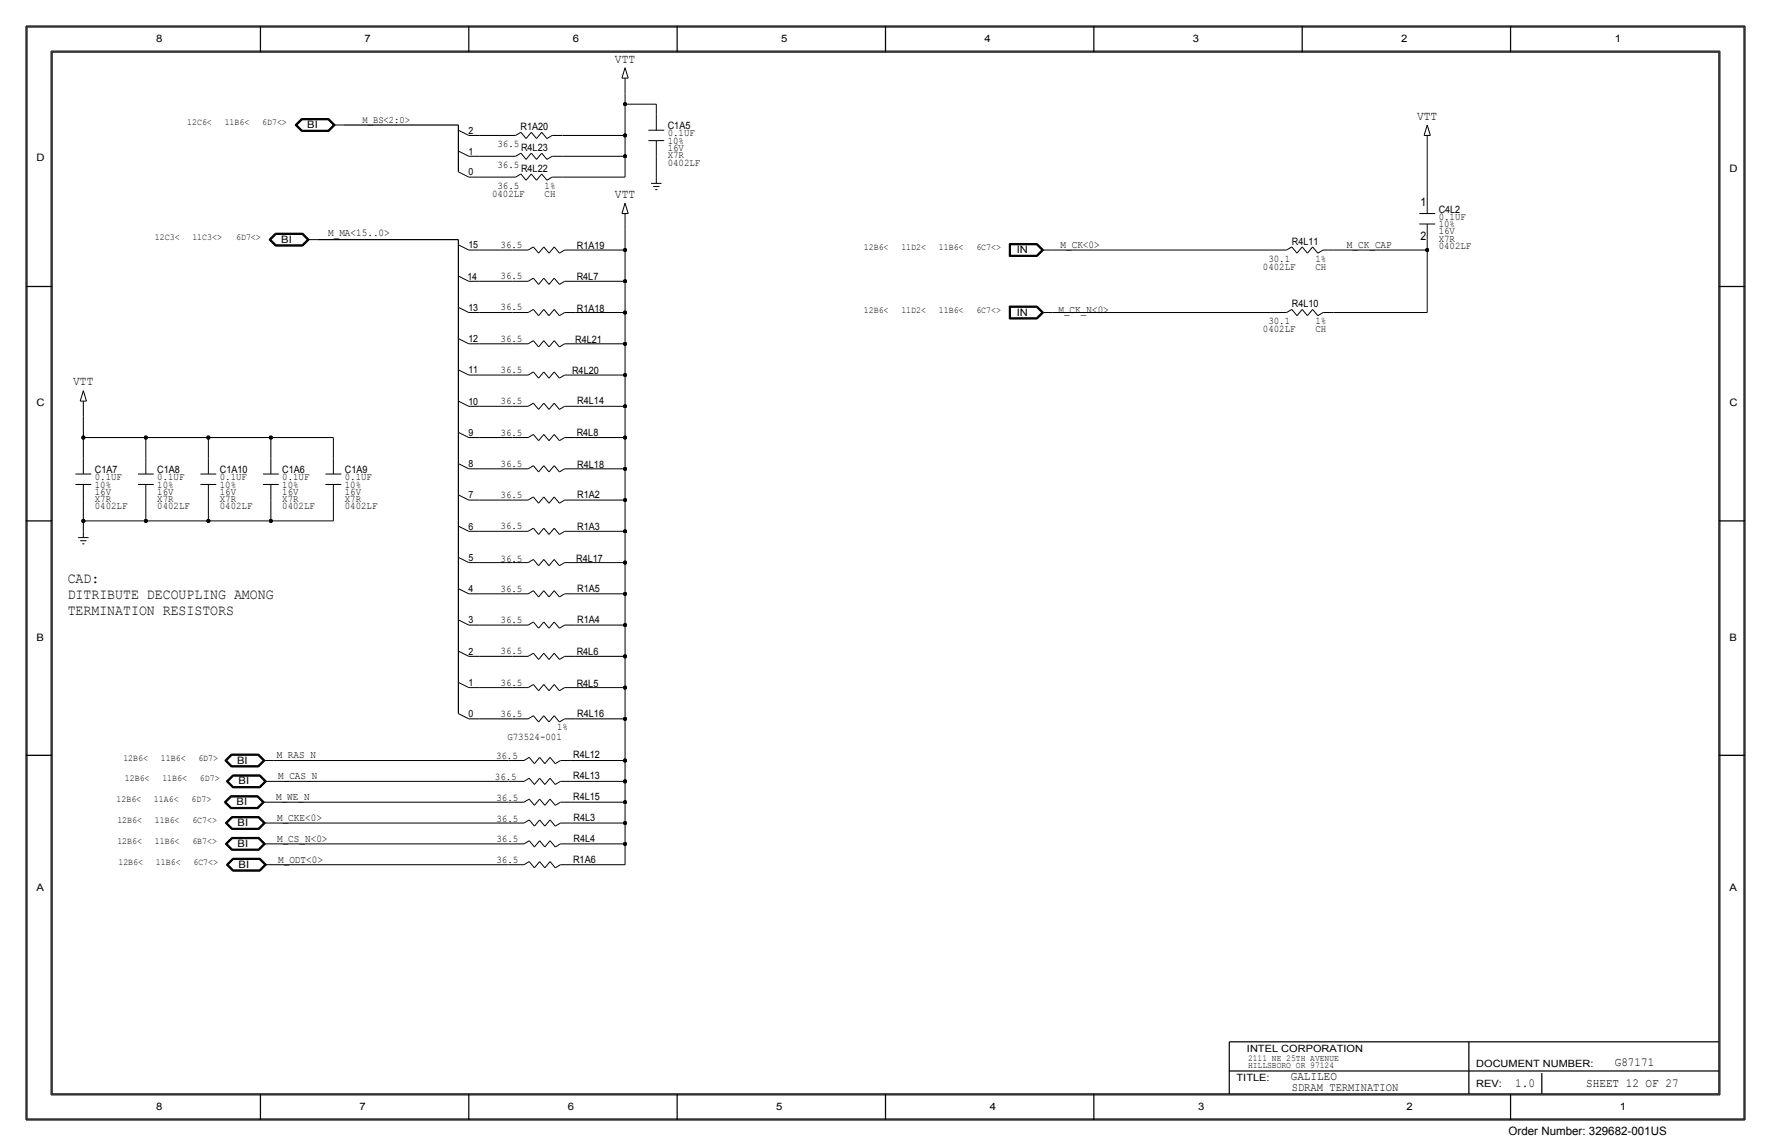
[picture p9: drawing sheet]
<svg xmlns="http://www.w3.org/2000/svg" width="432mm" height="279mm" viewBox="0 0 432 279" stroke-linecap="round" stroke-linejoin="round" font-family="sans-serif">
<g fill="none" stroke="#000" stroke-width=".24">
<path d="M6.6 6.6h418.6zM6.6 6.6v266.2zM12.4 12.4v254.6zM12.4 12.4h407zM151.6 19.1h1.6zM152.4 16.5l-.8 2.6zM152.4 19.1v3.8zM152.4 16.5l.8 2.5zM419.4 12.4v254.6zM425.2 6.6v266.2zM71.9 30.5l1.6 1.6zM71.9 30.5l1.6-1.6z"/>
<path d="M72.1 30.5l1.5 1.5zM72.1 30.5l1.5-1.5zM72.2 30.5l1.4-1.4zM72.2 30.5l1.4 1.4zM72.4 30.5l1.3-1.3zM72.4 30.5l1.3 1.3zM73.5 28.9h6.7zM73.5 32.1h6.7zM73.6 32h6.5zM73.6 29h6.5zM73.6 29.1h6.5zM73.6 31.9h6.5z"/>
<path d="M73.7 31.8h6.3zM73.7 29.2h6.3zM80 29.2l1.3 1.3zM80 31.8l1.3-1.3zM80.1 31.9l1.3-1.4zM80.1 29.1l1.3 1.4zM80.1 32l1.5-1.5zM80.1 29l1.5 1.5zM80.2 32.1l1.5-1.6zM80.2 28.9l1.5 1.6zM81.3 30.5h2.5zM111.8 36.8l2.5 1.3z"/>
<path d="M111.8 31.8l2.5 1.2zM114.3 38.1h2.5zM114.3 33h2.5zM116.8 38.1h5.1zM116.8 33h5.1zM121.9 38.1h3.8zM121.9 33h3.8zM125.7 38.1l1.3-.8zM125.7 33l1.3-.7zM127 37.3l1.3 1.6zM127 32.3l1.3 1.5zM129.5 37.3l-1.2 1.6z"/>
<path d="M129.5 32.3l-1.2 1.5zM129.5 37.3l1.3 1.6zM129.5 32.3l1.3 1.5zM132.1 37.3l-1.3 1.6zM132.1 32.3l-1.3 1.5zM132.1 37.3l1.2 1.6zM132.1 32.3l1.2 1.5zM133.4 38.9l1.2-.8zM133.4 33.8l1.2-.8zM134.6 38.1h2.6zM134.6 33h2.6zM137.2 38.1h15.2z"/>
<path d="M137.2 33h15.2zM152.4 38.1v5.1zM152.4 33v5.1zM152.4 25.4v7.6zM152.4 22.9v2.5zM152.4 25.4h7.6zM158.1 31.8h3.9zM158.1 34.3h3.9zM160 38.1v5.1zM160 25.4v2.5zM160 34.3v3.8zM160 27.9v3.9z"/>
<path d="M347.2 33h1.5zM348 36.8v11.5zM348 33v3.8zM348 30.5l.7 2.5zM348 30.5l-.8 2.5zM65.6 58.4l1.6 1.6zM65.6 58.4l1.6-1.6zM65.7 58.4l1.5 1.5zM65.7 58.4l1.5-1.5zM65.9 58.4l1.4-1.4zM65.9 58.4l1.4 1.4zM66 58.4l1.3-1.3z"/>
<path d="M66 58.4l1.3 1.3zM67.2 56.8h6.6zM67.2 60h6.6zM67.2 59.9h6.6zM67.2 56.9h6.6zM67.3 57h6.4zM67.3 59.8h6.4zM67.3 59.7h6.4zM67.3 57.2h6.4zM73.7 57.1l1.2 1.3zM73.7 59.7l1.2-1.3zM73.7 59.8l1.4-1.4z"/>
<path d="M73.7 57l1.4 1.4zM73.8 59.9l1.4-1.5zM73.8 56.9l1.4 1.5zM73.8 60l1.6-1.6zM73.8 56.8l1.6 1.6zM74.9 58.4h2.6zM111.8 59.7l2.5 1.3zM111.8 41.9l2.5 1.3zM114.3 43.2h2.5zM116.8 43.2h5.1zM121.9 43.2h3.8zM125.7 43.2l1.3-.8z"/>
<path d="M127 42.4l1.3 1.5zM129.5 42.4l-1.2 1.5zM129.5 42.4l1.3 1.5zM132.1 42.4l-1.3 1.5zM132.1 42.4l1.2 1.5zM133.4 43.9l1.2-.7zM134.6 43.2h2.6zM137.2 43.2h15.2zM151.6 52.1h1.6zM152.4 49.5l-.8 2.6zM152.4 55.9v5.1zM152.4 52.1v3.8z"/>
<path d="M152.4 49.5l.8 2.6zM158.7 44.7h2.6zM159.3 45.5h1.5zM159.8 46.2h.5zM160 43.2v1.5zM246.1 59.4h6.8zM246.1 59.4v3.1zM246.2 59.5v2.9zM246.2 59.5h6.6zM246.3 59.6v2.7zM246.3 59.6h6.5zM246.4 59.7h6.3z"/>
<path d="M246.4 59.7v2.5zM252.7 59.7l1.3 1.3zM252.8 59.6l1.4 1.4zM252.8 59.5l1.5 1.5zM252.9 59.4l1.6 1.6zM346 52.1h3.9zM346 54.6h3.9zM348 58.4v2.6zM348 54.6v3.8zM348 48.3v3.8zM111.8 67.3l2.5 1.3zM111.8 74.9l2.5 1.3z"/>
<path d="M114.3 61h2.5zM114.3 68.6h2.5zM114.3 76.2h2.5zM116.8 61h8.2zM116.8 68.6h8.2zM116.8 76.2h8.2zM125 61h3.8zM125 68.6h3.8zM125 76.2h3.8zM128.8 61l1.2-.8zM128.8 68.6l1.2-.8zM128.8 76.2l1.2-.8z"/>
<path d="M130 60.2l1.3 1.5zM130 67.8l1.3 1.5zM130 75.4l1.3 1.6zM132.6 60.2l-1.3 1.5zM132.6 67.8l-1.3 1.5zM132.6 75.4l-1.3 1.6zM132.6 60.2l1.3 1.5zM132.6 67.8l1.3 1.5zM132.6 75.4l1.3 1.6zM135.1 60.2l-1.2 1.5zM135.1 67.8l-1.2 1.5zM135.1 75.4l-1.2 1.6z"/>
<path d="M135.1 60.2l1.3 1.5zM135.1 67.8l1.3 1.5zM135.1 75.4l1.3 1.6zM136.4 61.7l1.3-.7zM136.4 69.3l1.3-.7zM136.4 77l1.3-.8zM137.7 61h2.5zM137.7 68.6h2.5zM137.7 76.2h2.5zM140.2 76.2h12.2zM140.2 68.6h12.2zM140.2 61h12.2z"/>
<path d="M152.4 76.2v7.6zM152.4 68.6v7.6zM152.4 61v7.6zM246.1 74.6h6.8zM246.1 62.5h6.8zM246.1 74.6v3.2zM246.1 77.8h6.8zM246.2 62.4h6.6zM246.2 74.7v3zM246.2 77.7h6.6zM246.2 74.7h6.6zM246.3 62.3h6.5z"/>
<path d="M246.3 74.8v2.8zM246.3 77.6h6.5zM246.3 74.8h6.5zM246.4 62.2h6.3zM246.4 74.9h6.3zM246.4 74.9v2.6zM246.4 77.5h6.3zM252.7 74.9l1.3 1.3zM252.7 62.2l1.3-1.2zM252.7 77.5l1.3-1.3zM252.8 62.3l1.4-1.3zM252.8 77.6l1.4-1.4z"/>
<path d="M252.8 74.8l1.4 1.4zM252.8 62.4l1.5-1.4zM252.8 74.7l1.5 1.5zM252.9 62.5l1.6-1.5zM252.9 77.8l1.6-1.6zM252.9 74.6l1.6 1.6zM254 61h2.5zM254 76.2h2.5zM254.3 76.2l-1.5 1.5zM256.5 76.2h53.4zM256.5 61h53.4zM309.9 76.2h3.8z"/>
<path d="M309.9 61h3.8zM313.7 76.2l1.3-.8zM313.7 61l1.3-.8zM315 75.4l1.2 1.6zM315 60.2l1.2 1.5zM317.5 75.4l1.3 1.6zM317.5 60.2l1.3 1.5zM317.5 75.4l-1.3 1.6zM317.5 60.2l-1.3 1.5zM320 75.4l1.3 1.6zM320 60.2l1.3 1.5zM320 75.4l-1.2 1.6z"/>
<path d="M320 60.2l-1.2 1.5zM321.3 77l1.3-.8zM321.3 61.7l1.3-.7zM322.6 76.2h2.5zM322.6 61h2.5zM325.1 76.2h22.9zM325.1 61h22.9zM348 61v15.2zM19.6 97.8h1.5zM20.3 97.8v3.8zM20.3 95.2l.8 2.6zM20.3 95.3l-.7 2.5z"/>
<path d="M111.8 82.5l2.5 1.3zM111.8 90.2l2.5 1.2zM111.8 97.8l2.5 1.3zM114.3 83.8h2.5zM114.3 91.4h2.5zM114.3 99.1h2.5zM116.8 99.1h8.2zM116.8 91.4h8.2zM116.8 83.8h8.2zM125 83.8h3.8zM125 91.4h3.8zM125 99.1h3.8z"/>
<path d="M128.8 83.8l1.2-.7zM128.8 91.4l1.2-.7zM128.8 99.1l1.2-.8zM130 83.1l1.3 1.5zM130 90.7l1.3 1.5zM130 98.3l1.3 1.5zM132.6 83.1l-1.3 1.5zM132.6 90.7l-1.3 1.5zM132.6 98.3l-1.3 1.5zM132.6 83.1l1.3 1.5zM132.6 90.7l1.3 1.5zM132.6 98.3l1.3 1.5z"/>
<path d="M135.1 83.1l-1.2 1.5zM135.1 90.7l-1.2 1.5zM135.1 98.3l-1.2 1.5zM135.1 83.1l1.3 1.5zM135.1 90.7l1.3 1.5zM135.1 98.3l1.3 1.5zM136.4 84.6l1.3-.8zM136.4 92.2l1.3-.8zM136.4 99.8l1.3-.7zM137.7 83.8h2.5zM137.7 91.4h2.5zM137.7 99.1h2.5z"/>
<path d="M140.2 99.1h12.2zM140.2 91.4h12.2zM140.2 83.8h12.2zM152.4 99.1v7.6zM152.4 91.4v7.7zM152.4 83.8v7.6zM18.4 115.6h3.9zM18.4 118.1h3.9zM20.3 106.7h15.3zM20.3 101.6v5.1zM20.3 106.7v5.1zM20.3 118.1v3.8z"/>
<path d="M20.3 111.8v3.8zM33.6 115.6h3.9zM33.6 118.1h3.9zM35.6 106.7h15.2zM35.6 106.7v5.1zM35.6 118.1v3.8zM35.6 111.8v3.8zM48.9 115.6h3.8zM48.9 118.1h3.8zM50.8 106.7h15.2zM50.8 106.7v5.1zM50.8 118.1v3.8z"/>
<path d="M50.8 111.8v3.8zM64.1 115.6h3.9zM64.1 118.1h3.9zM66 106.7h15.3zM66 106.7v5.1zM66 118.1v3.8zM66 111.8v3.8zM79.3 115.6h3.9zM79.3 118.1h3.9zM81.3 106.7v5.1zM81.3 118.1v3.8zM81.3 111.8v3.8z"/>
<path d="M111.8 105.4l2.5 1.3zM111.8 113l2.5 1.3zM114.3 106.7h2.5zM114.3 114.3h2.5zM116.8 114.3h8.2zM116.8 106.7h8.2zM125 106.7h3.8zM125 114.3h3.8zM128.8 106.7l1.2-.8zM128.8 114.3l1.2-.8zM130 105.9l1.3 1.5zM130 113.5l1.3 1.6z"/>
<path d="M132.6 105.9l-1.3 1.5zM132.6 113.5l-1.3 1.6zM132.6 105.9l1.3 1.5zM132.6 113.5l1.3 1.6zM135.1 105.9l-1.2 1.5zM135.1 113.5l-1.2 1.6zM135.1 105.9l1.3 1.5zM135.1 113.5l1.3 1.6zM136.4 107.4l1.3-.7zM136.4 115.1l1.3-.8zM137.7 106.7h2.5zM137.7 114.3h2.5z"/>
<path d="M140.2 114.3h12.2zM140.2 106.7h12.2zM152.4 114.3v7.6zM152.4 106.7v7.6zM19 131.1h2.6zM19.6 131.8h1.5zM20.1 132.6h.5zM20.3 127h15.3zM20.3 121.9v5.1zM20.3 127v2.5zM20.3 129.5v1.6zM35.6 127h15.2z"/>
<path d="M35.6 121.9v5.1zM50.8 127h15.2zM50.8 121.9v5.1zM66 127h15.3zM66 121.9v5.1zM81.3 121.9v5.1zM111.8 120.7l2.5 1.2zM111.8 128.3l2.5 1.2zM111.8 135.9l2.5 1.3zM114.3 121.9h2.5zM114.3 129.5h2.5zM114.3 137.2h2.5z"/>
<path d="M116.8 137.2h8.2zM116.8 129.5h8.2zM116.8 121.9h8.2zM125 121.9h3.8zM125 129.5h3.8zM125 137.2h3.8zM128.8 121.9l1.2-.7zM128.8 129.5l1.2-.7zM128.8 137.2l1.2-.8zM130 121.2l1.3 1.5zM130 128.8l1.3 1.5zM130 136.4l1.3 1.5z"/>
<path d="M132.6 121.2l-1.3 1.5zM132.6 128.8l-1.3 1.5zM132.6 136.4l-1.3 1.5zM132.6 121.2l1.3 1.5zM132.6 128.8l1.3 1.5zM132.6 136.4l1.3 1.5zM135.1 121.2l-1.2 1.5zM135.1 128.8l-1.2 1.5zM135.1 136.4l-1.2 1.5zM135.1 121.2l1.3 1.5zM135.1 128.8l1.3 1.5zM135.1 136.4l1.3 1.5z"/>
<path d="M136.4 122.7l1.3-.8zM136.4 130.3l1.3-.8zM136.4 137.9l1.3-.7zM137.7 121.9h2.5zM137.7 129.5h2.5zM137.7 137.2h2.5zM140.2 137.2h12.2zM140.2 129.5h12.2zM140.2 121.9h12.2zM152.4 137.2v7.6zM152.4 129.5v7.7zM152.4 121.9v7.6z"/>
<path d="M111.8 143.5l2.5 1.3zM111.8 151.1l2.5 1.3zM111.8 158.8l2.5 1.2zM114.3 144.8h2.5zM114.3 152.4h2.5zM116.8 152.4h8.2zM116.8 144.8h8.2zM125 144.8h3.8zM125 152.4h3.8zM128.8 144.8l1.2-.8zM128.8 152.4l1.2-.8zM130 144l1.3 1.5z"/>
<path d="M130 151.6l1.3 1.6zM130 159.3l1.3 1.5zM132.6 144l-1.3 1.5zM132.6 151.6l-1.3 1.6zM132.6 159.3l-1.3 1.5zM132.6 144l1.3 1.5zM132.6 151.6l1.3 1.6zM132.6 159.3l1.3 1.5zM135.1 144l-1.2 1.5zM135.1 151.6l-1.2 1.6zM135.1 159.3l-1.2 1.5zM135.1 144l1.3 1.5z"/>
<path d="M135.1 151.6l1.3 1.6zM135.1 159.3l1.3 1.5zM136.4 145.5l1.3-.7zM136.4 153.2l1.3-.8zM137.7 144.8h2.5zM137.7 152.4h2.5zM140.2 152.4h12.2zM140.2 144.8h12.2zM152.4 152.4v7.6zM152.4 144.8v7.6zM111.8 174l2.5 1.3zM111.8 166.4l2.5 1.2z"/>
<path d="M114.3 160h2.5zM114.3 175.3h2.5zM114.3 167.6h2.5zM116.8 175.3h8.2zM116.8 167.6h8.2zM116.8 160h8.2zM125 160h3.8zM125 167.6h3.8zM125 175.3h3.8zM128.8 160l1.2-.7zM128.8 167.6l1.2-.7zM128.8 175.3l1.2-.8z"/>
<path d="M130 166.9l1.3 1.5zM130 174.5l1.3 1.5zM132.6 166.9l-1.3 1.5zM132.6 174.5l-1.3 1.5zM132.6 166.9l1.3 1.5zM132.6 174.5l1.3 1.5zM135.1 166.9l-1.2 1.5zM135.1 174.5l-1.2 1.5zM135.1 166.9l1.3 1.5zM135.1 174.5l1.3 1.5zM136.4 160.8l1.3-.8zM136.4 168.4l1.3-.8z"/>
<path d="M136.4 176l1.3-.7zM137.7 160h2.5zM137.7 167.6h2.5zM137.7 175.3h2.5zM140.2 167.6h12.2zM140.2 160h12.2zM140.2 175.3h12.2zM152.4 175.3v10.1zM152.4 167.6v7.7zM152.4 160v7.6zM54.7 195.6l1.5 1.6zM54.8 185.4l1.6 1.6z"/>
<path d="M54.8 195.6l1.5 1.5zM54.8 195.6l1.5-1.5zM55 185.4l1.4 1.5zM55 185.4l1.4-1.5zM55 195.6l1.3-1.4zM55 195.6l1.3 1.4zM55.1 195.6l1.3 1.2zM55.1 185.4l1.4-1.4zM55.1 185.4l1.4 1.4zM55.2 190.5l1.5 1.6zM55.3 185.4l1.2 1.3zM55.3 190.5l1.5-1.5z"/>
<path d="M55.3 190.5l1.5 1.5zM55.5 190.5l1.3-1.4zM55.5 190.5l1.3 1.4zM55.6 190.5l1.3 1.3zM56.2 194l-1.5 1.6zM56.2 194h6.7zM56.2 197.2h6.7zM56.3 197.1h6.5zM56.3 194.1h6.5zM56.3 194.2h6.5zM56.3 197h6.5zM56.4 183.8h6.6z"/>
<path d="M56.4 187h6.6zM56.4 196.8h6.3zM56.4 194.3h6.3zM56.4 194.3l-1.3 1.3zM56.4 183.8l-1.6 1.6zM56.4 186.9h6.6zM56.4 183.9h6.6zM56.5 184h6.4zM56.5 199.1l-1.6 1.6zM56.5 199.1h6.6zM56.5 186.8h6.4zM56.5 184.2l-1.2 1.2z"/>
<path d="M56.5 186.7h6.4zM56.5 184.1h6.4zM56.5 199.2h6.6zM56.6 199.3h6.4zM56.6 199.4h6.4zM56.7 188.9l-1.5 1.6zM56.7 188.9h6.7zM56.7 192.1h6.7zM56.8 189h6.5zM56.8 192h6.5zM56.8 189.1h6.5zM56.8 191.9h6.5z"/>
<path d="M56.9 189.2l-1.3 1.3zM56.9 191.8h6.3zM56.9 189.2h6.3zM62.7 194.3l1.3 1.3zM62.8 197l1.4-1.4zM62.8 194.2l1.4 1.4zM62.8 194.1l1.5 1.5zM62.8 197.1l1.5-1.5zM62.9 194l1.6 1.6zM62.9 184.2l1.3 1.2zM62.9 186.7l1.3-1.3zM62.9 197.2l1.6-1.6z"/>
<path d="M62.9 186.8l1.4-1.4zM62.9 184l1.4 1.4zM63 183.9l1.5 1.5zM63 186.9l1.5-1.5zM63 199.4l1.3 1.3zM63 199.3l1.4 1.4zM63 183.8l1.6 1.6zM63.1 199.2l1.5 1.5zM63.1 199.1l1.6 1.6zM63.2 191.8l1.3-1.3zM63.2 189.2l1.3 1.3zM63.3 191.9l1.4-1.4z"/>
<path d="M63.3 189.1l1.4 1.4zM63.3 192l1.5-1.5zM63.3 189l1.5 1.5zM63.4 188.9l1.6 1.6zM63.4 192.1l1.6-1.6zM64 195.6l-1.3 1.2zM64 195.6h2.5zM64.2 185.4h2.5zM64.5 190.5h2.6zM64.6 185.4l-1.6 1.6zM66.5 195.6h57.5zM66.7 185.4h57.3z"/>
<path d="M67.1 190.5h56.9zM124 195.6h3.8zM124 190.5h3.8zM124 185.4h3.8zM127.8 195.6l1.2-.8zM127.8 190.5l1.2-.8zM127.8 185.4l1.2-.7zM129 199.9l1.3 1.5zM129 194.8l1.3 1.5zM129 189.7l1.3 1.6zM129 184.7l1.3 1.5zM131.6 199.9l-1.3 1.5z"/>
<path d="M131.6 194.8l-1.3 1.5zM131.6 189.7l-1.3 1.6zM131.6 184.7l-1.3 1.5zM131.6 199.9l1.2 1.5zM131.6 194.8l1.2 1.5zM131.6 189.7l1.2 1.6zM131.6 184.7l1.2 1.5zM134.1 199.9l-1.3 1.5zM134.1 194.8l-1.3 1.5zM134.1 189.7l-1.3 1.6zM134.1 184.7l-1.3 1.5zM134.1 199.9l1.3 1.5z"/>
<path d="M134.1 194.8l1.3 1.5zM134.1 189.7l1.3 1.6zM134.1 184.7l1.3 1.5zM135.4 196.3l1.3-.7zM135.4 191.3l1.3-.8zM135.4 186.2l1.3-.8zM136.7 195.6h2.5zM136.7 190.5h2.5zM136.7 185.4h2.5zM139.2 190.5h13.2zM139.2 185.4h13.2zM139.2 195.6h13.2z"/>
<path d="M152.4 195.6v5.1zM152.4 190.5v5.1zM152.4 185.4v5.1zM54.9 200.7l1.6 1.5zM54.9 205.7l1.6 1.6zM55.1 200.7l1.4-1.5zM55.1 205.7l1.4-1.4zM55.1 200.7l1.4 1.4zM55.1 205.7l1.4 1.5zM55.2 210.8l1.5-1.6zM55.2 210.8l1.5 1.6zM55.2 200.7l1.4-1.4z"/>
<path d="M55.2 205.7l1.4-1.3zM55.2 200.7l1.4 1.3zM55.2 205.7l1.4 1.4zM55.3 210.8l1.5-1.5zM55.3 210.8l1.5 1.5zM55.4 200.7l1.2 1.2zM55.4 205.7l1.2 1.3zM55.4 200.7l1.2-1.3zM55.4 205.7l1.2-1.2zM55.5 210.8l1.3-1.4zM55.5 210.8l1.3 1.4zM55.6 210.8l1.3-1.2z"/>
<path d="M55.6 210.8l1.3 1.3zM56.5 204.2l-1.6 1.5zM56.5 204.2h6.6zM56.5 202.2h6.6zM56.5 207.3h6.6zM56.5 202.1h6.6zM56.5 207.2h6.6zM56.5 204.3h6.6zM56.6 204.4h6.4zM56.6 202h6.4zM56.6 207.1h6.4zM56.6 201.9h6.4z"/>
<path d="M56.6 207h6.4zM56.6 204.5h6.4zM56.7 209.2h6.7zM56.7 212.4h6.7zM56.8 209.3h6.5zM56.8 212.3h6.5zM56.8 209.4h6.5zM56.8 212.2h6.5zM56.9 212.1h6.3zM56.9 209.5h6.3zM63 201.9l1.3-1.2zM63 207l1.3-1.3z"/>
<path d="M63 204.5l1.3 1.2zM63 202l1.4-1.3zM63 207.1l1.4-1.4zM63 204.4l1.4 1.3zM63.1 204.3l1.5 1.4zM63.1 202.1l1.5-1.4zM63.1 207.2l1.5-1.5zM63.1 204.2l1.6 1.5zM63.1 202.2l1.6-1.5zM63.1 207.3l1.6-1.6zM63.2 212.1l1.3-1.3zM63.2 209.6l1.3 1.2z"/>
<path d="M63.3 212.2l1.4-1.4zM63.3 209.4l1.4 1.4zM63.3 212.3l1.5-1.5zM63.3 209.3l1.5 1.5zM63.4 209.2l1.6 1.6zM64.3 200.7h2.5zM64.3 205.7h2.5zM64.5 210.8h2.6zM65 210.8l-1.6 1.6zM66.8 205.7h57.2zM66.8 200.7h57.2zM67.1 210.8h56.9z"/>
<path d="M124 210.8h3.8zM124 205.7h3.8zM124 200.7h3.8zM127.8 210.8l1.2-.7zM127.8 205.7l1.2-.7zM127.8 200.7l1.2-.8zM129 210.1l1.3 1.5zM129 205l1.3 1.5zM131.6 210.1l-1.3 1.5zM131.6 205l-1.3 1.5zM131.6 210.1l1.2 1.5zM131.6 205l1.2 1.5z"/>
<path d="M134.1 210.1l-1.3 1.5zM134.1 205l-1.3 1.5zM134.1 210.1l1.3 1.5zM134.1 205l1.3 1.5zM135.4 211.6l1.3-.8zM135.4 206.5l1.3-.8zM135.4 201.4l1.3-.7zM136.7 210.8h2.5zM136.7 205.7h2.5zM136.7 200.7h2.5zM139.2 200.7h13.2zM139.2 210.8h13.2z"/>
<path d="M139.2 205.7h13.2zM152.4 205.7v5.1zM152.4 200.7v5zM6.6 272.8h418.6zM12.4 267h407z"/>
</g>
<g fill="none" stroke="#000" stroke-width=".3">
<path d="M6.3 6.4v266.7zM6.4 6.4h419zM12.7 12.7h406.4zM12.7 12.7v254zM63.5 6.4v6.3zM114.3 6.4v6.3zM165.1 6.4v6.3zM215.9 6.3v6.4zM266.7 6.4v6.3zM317.5 6.4v6.3zM368.3 6.4v6.3zM419.1 12.7v254z"/>
<path d="M425.4 6.4v266.7zM83.8 30.5h28zM111.8 36.8v5.1zM111.8 31.8v5zM111.8 30.5v1.3zM77.5 58.4h34.3zM111.8 59.7v7.6zM111.8 58.4v1.3zM6.3 69.8h6.4zM111.8 74.9v7.7zM111.8 67.3v7.6zM419.1 69.8h6.3z"/>
<path d="M111.8 97.8v7.6zM111.8 90.2v7.6zM111.8 82.5v7.7zM111.8 113v7.6zM111.8 105.4v7.6zM6.3 127h6.4zM111.8 135.9v7.6zM111.8 128.3v7.6zM111.8 120.7v7.6zM419.1 127h6.3zM111.8 158.8v7.6zM111.8 151.1v7.6z"/>
<path d="M111.8 143.5v7.6zM111.8 166.4v7.6zM6.3 184.1h6.4zM419.1 184.1h6.3zM299.7 254v12.7zM299.7 254h119.4zM358.1 254v12.7zM6.4 273.1h419zM12.7 266.7h406.4zM63.5 266.7v6.4zM114.3 266.7v6.4zM165.1 266.7v6.4z"/>
<path d="M215.9 266.7v6.4zM266.7 266.7v6.4zM299.7 261.1h119.4zM368.3 266.7v6.4zM375.9 261.6v5.1z"/>
</g>
<g fill="#000" stroke="#000" stroke-width=".24">
<circle cx="152.4" cy="38.1" r=".41"/>
<circle cx="152.4" cy="25.4" r=".41"/>
<circle cx="152.4" cy="33" r=".41"/>
<circle cx="152.4" cy="76.2" r=".41"/>
<circle cx="152.4" cy="61" r=".41"/>
<circle cx="152.4" cy="68.6" r=".41"/>
<circle cx="348" cy="61" r=".41"/>
<circle cx="152.4" cy="91.4" r=".41"/>
<circle cx="152.4" cy="99.1" r=".41"/>
<circle cx="152.4" cy="83.8" r=".41"/>
<circle cx="20.3" cy="106.7" r=".41"/>
<circle cx="35.6" cy="106.7" r=".41"/>
<circle cx="50.8" cy="106.7" r=".41"/>
<circle cx="66" cy="106.7" r=".41"/>
<circle cx="152.4" cy="106.7" r=".41"/>
<circle cx="152.4" cy="114.3" r=".41"/>
<circle cx="20.3" cy="127" r=".41"/>
<circle cx="35.6" cy="127" r=".41"/>
<circle cx="50.8" cy="127" r=".41"/>
<circle cx="66" cy="127" r=".41"/>
<circle cx="152.4" cy="137.2" r=".41"/>
<circle cx="152.4" cy="129.5" r=".41"/>
<circle cx="152.4" cy="121.9" r=".41"/>
<circle cx="152.4" cy="144.8" r=".41"/>
<circle cx="152.4" cy="152.4" r=".41"/>
<circle cx="152.4" cy="160" r=".41"/>
<circle cx="152.4" cy="175.3" r=".41"/>
<circle cx="152.4" cy="167.6" r=".41"/>
<circle cx="152.4" cy="195.6" r=".41"/>
<circle cx="152.4" cy="190.5" r=".41"/>
<circle cx="152.4" cy="185.4" r=".41"/>
<circle cx="152.4" cy="200.7" r=".41"/>
<circle cx="152.4" cy="205.7" r=".41"/>
</g>
<g font-size="3.6">
<text x="16.5" y="142.2">CAD:</text>
<text x="16.5" y="146.1">DITRIBUTE DECOUPLING AMONG</text>
<text x="16.5" y="149.9">TERMINATION RESISTORS</text>
</g>
<g font-size="3.1">
<text x="149.9" y="15.2">VTT</text>
<text x="345.5" y="29.2">VTT</text>
<text x="149.9" y="48.3">VTT</text>
<text x="17.8" y="94">VTT</text>
</g>
<g font-size="3">
<text x="314.7" y="263.4">GALILEO</text>
<text x="393.7" y="259.8">G87171</text>
<text x="369.4" y="264.9">1.0</text>
<text x="386.8" y="264.9">SHEET 12 OF 27</text>
</g>
<g font-size="2.9">
<text x="346.3" y="50.3">1</text>
<text x="346.3" y="58.4">2</text>
<text x="315" y="265.9">SDRAM TERMINATION</text>
</g>
<text font-size="2.8" x="367.8" y="276.8">Order Number: 329682-001US</text>
<g font-size="2.6">
<text x="80" y="57.7">M_MA&lt;15..0&gt;</text>
<text x="258.6" y="60.5">M_CK&lt;0&gt;</text>
<text x="328.4" y="60.5">M_CK_CAP</text>
<text x="258.1" y="76.2">M_CK_N&lt;0&gt;</text>
<text x="67.5" y="184.9">M_RAS_N</text>
<text x="67.8" y="190">M_CAS_N</text>
<text x="67.3" y="195.1">M_WE_N</text>
<text x="67.6" y="200.2">M_CKE&lt;0&gt;</text>
<text x="67.6" y="205.2">M_CS_N&lt;0&gt;</text>
<text x="67.8" y="210.3">M_ODT&lt;0&gt;</text>
</g>
<g font-size="2.5">
<text x="38.1" y="10.2">8</text>
<text x="88.9" y="10.2">7</text>
<text x="139.7" y="10.2">6</text>
<text x="190.5" y="10.2">5</text>
<text x="240" y="10.2">4</text>
<text x="290.8" y="10.2">3</text>
<text x="341.6" y="10.2">2</text>
<text x="393.7" y="10.2">1</text>
<text x="74.9" y="31.2">BI</text>
<text x="121.3" y="35.8">36.5</text>
<text x="126.9" y="31.8">R1A20</text>
<text x="162.8" y="31.5">C1A5</text>
<text x="162.8" y="35.1">10%</text>
<text x="162.8" y="33.3">0.1UF</text>
<text x="8.9" y="39.4">D</text>
<text x="121.3" y="40.9">36.5</text>
<text x="127" y="36.8">R4L23</text>
<text x="127" y="41.9">R4L22</text>
<text x="162.8" y="36.8">16V</text>
<text x="162.8" y="38.6">X7R</text>
<text x="162.8" y="40.4">0402LF</text>
<text x="421.6" y="41.9">D</text>
<text x="121.3" y="46">36.5</text>
<text x="132.8" y="46">1%</text>
<text x="120" y="48">0402LF</text>
<text x="132.8" y="48">CH</text>
<text x="350.8" y="51.8">C4L2</text>
<text x="350.8" y="53.6">0.1UF</text>
<text x="68.6" y="59.2">BI</text>
<text x="315" y="59.7">R4L11</text>
<text x="350.8" y="57.2">16V</text>
<text x="350.8" y="58.9">X7R</text>
<text x="350.8" y="55.4">10%</text>
<text x="122.1" y="60.5">36.5</text>
<text x="140.6" y="60.7">R1A19</text>
<text x="247.9" y="61.7">IN</text>
<text x="307.9" y="65.8">0402LF</text>
<text x="309.3" y="63.8">30.1</text>
<text x="320.7" y="63.8">1%</text>
<text x="320.7" y="65.8">CH</text>
<text x="350.8" y="60.7">0402LF</text>
<text x="122.1" y="68.1">36.5</text>
<text x="140.6" y="68.3">R4L7</text>
<text x="122.1" y="75.7">36.5</text>
<text x="140.6" y="75.9">R1A18</text>
<text x="247.9" y="77">IN</text>
<text x="315" y="74.9">R4L10</text>
<text x="122.1" y="83.3">36.5</text>
<text x="140.3" y="83.6">R4L21</text>
<text x="307.9" y="81">0402LF</text>
<text x="309.3" y="79">30.1</text>
<text x="320.7" y="79">1%</text>
<text x="320.7" y="81">CH</text>
<text x="122.1" y="90.9">36.5</text>
<text x="139.5" y="91.2">R4L20</text>
<text x="8.9" y="99.1">C</text>
<text x="122.1" y="98.6">36.5</text>
<text x="140.8" y="98.6">R4L14</text>
<text x="421.6" y="99.1">C</text>
<text x="122.1" y="106.2">36.5</text>
<text x="140.6" y="106.2">R4L8</text>
<text x="122.1" y="113.8">36.5</text>
<text x="23.1" y="115.3">C1A7</text>
<text x="23.1" y="117.1">0.1UF</text>
<text x="23.1" y="118.9">10%</text>
<text x="38.4" y="115.3">C1A8</text>
<text x="38.4" y="118.9">10%</text>
<text x="38.4" y="117.1">0.1UF</text>
<text x="53.6" y="115.3">C1A10</text>
<text x="53.6" y="118.9">10%</text>
<text x="53.6" y="117.1">0.1UF</text>
<text x="68.8" y="115.3">C1A6</text>
<text x="68.8" y="118.9">10%</text>
<text x="68.8" y="117.1">0.1UF</text>
<text x="84.1" y="115.3">C1A9</text>
<text x="84.1" y="117.1">0.1UF</text>
<text x="84.1" y="118.9">10%</text>
<text x="140.8" y="114.1">R4L18</text>
<text x="23.1" y="124.2">0402LF</text>
<text x="23.1" y="120.7">16V</text>
<text x="23.1" y="122.4">X7R</text>
<text x="38.4" y="122.4">X7R</text>
<text x="38.4" y="120.6">16V</text>
<text x="38.4" y="124.2">0402LF</text>
<text x="53.6" y="122.4">X7R</text>
<text x="53.6" y="120.7">16V</text>
<text x="53.6" y="124.2">0402LF</text>
<text x="68.8" y="122.4">X7R</text>
<text x="68.8" y="120.7">16V</text>
<text x="68.8" y="124.2">0402LF</text>
<text x="84.1" y="120.7">16V</text>
<text x="84.1" y="124.2">0402LF</text>
<text x="84.1" y="122.4">X7R</text>
<text x="122.1" y="121.4">36.5</text>
<text x="140.7" y="121.4">R1A2</text>
<text x="122.1" y="129">36.5</text>
<text x="140.7" y="129.3">R1A3</text>
<text x="122.1" y="136.9">36.5</text>
<text x="140.5" y="136.9">R4L17</text>
<text x="122.1" y="144.3">36.5</text>
<text x="140.7" y="144.3">R1A5</text>
<text x="122.1" y="151.9">36.5</text>
<text x="140.7" y="151.9">R1A4</text>
<text x="8.9" y="156.2">B</text>
<text x="122.1" y="159.5">36.5</text>
<text x="140.6" y="159.8">R4L6</text>
<text x="421.6" y="156.2">B</text>
<text x="122.1" y="167.1">36.5</text>
<text x="140.6" y="167.4">R4L5</text>
<text x="122.1" y="174.8">36.5</text>
<text x="135.8" y="178.1">1%</text>
<text x="140.8" y="174.8">R4L16</text>
<text x="120.9" y="185">36.5</text>
<text x="123.7" y="180.4">G73524-001</text>
<text x="139.7" y="184.9">R4L12</text>
<text x="57.8" y="186.2">BI</text>
<text x="58.2" y="191.3">BI</text>
<text x="120.7" y="190.2">36.5</text>
<text x="139.7" y="190">R4L13</text>
<text x="57.7" y="196.3">BI</text>
<text x="121" y="195.2">36.5</text>
<text x="139.7" y="195.1">R4L15</text>
<text x="57.9" y="201.4">BI</text>
<text x="121" y="200.3">36.5</text>
<text x="139.8" y="200.2">R4L3</text>
<text x="57.9" y="206.5">BI</text>
<text x="121" y="205.4">36.5</text>
<text x="139.8" y="205.2">R4L4</text>
<text x="58.2" y="211.6">BI</text>
<text x="121" y="210.5">36.5</text>
<text x="139.7" y="210.3">R1A6</text>
<text x="8.9" y="217.2">A</text>
<text x="421.6" y="217.2">A</text>
<text x="38.1" y="270.5">8</text>
<text x="87.6" y="270.5">7</text>
<text x="138.4" y="270.5">6</text>
<text x="189.2" y="270.5">5</text>
<text x="241.3" y="270.5">4</text>
<text x="292.1" y="270.5">3</text>
<text x="342.9" y="270.5">2</text>
<text x="395" y="270.5">1</text>
</g>
<g font-size="2.4">
<text x="88.4" y="30">M_BS&lt;2:0&gt;</text>
<text x="114.2" y="32.6">2</text>
<text x="114.2" y="37.7">1</text>
<text x="114.2" y="42.8">0</text>
<text x="114.2" y="60.6">15</text>
<text x="113.9" y="68.2">14</text>
<text x="114.2" y="75.8">13</text>
<text x="114.2" y="83.4">12</text>
<text x="114.2" y="91">11</text>
<text x="114.2" y="98.7">10</text>
<text x="114.2" y="106.3">9</text>
<text x="114.2" y="113.9">8</text>
<text x="114.2" y="121.5">7</text>
<text x="114.2" y="129.1">6</text>
<text x="114.2" y="136.7">5</text>
<text x="114.2" y="144.4">4</text>
<text x="114.2" y="152">3</text>
<text x="114.2" y="159.6">2</text>
<text x="114.2" y="167.2">1</text>
<text x="114.2" y="174.9">0</text>
<text x="304" y="256.5">INTEL CORPORATION</text>
<text x="301.5" y="263.7">TITLE:</text>
<text x="359.9" y="260.1">DOCUMENT NUMBER:</text>
<text x="359.9" y="264.9">REV:</text>
</g>
<g font-size="2.3">
<text x="45.6" y="30.5">12C6&lt;</text>
<text x="54.8" y="30.5">11B6&lt;</text>
<text x="63.9" y="30.5">6D7&lt;&gt;</text>
<text x="37.8" y="58.4">12C3&lt;</text>
<text x="46.9" y="58.4">11C3&lt;&gt;</text>
<text x="57.6" y="58.4">6D7&lt;&gt;</text>
<text x="210.6" y="61">12B6&lt;</text>
<text x="219.8" y="61">11D2&lt;</text>
<text x="228.9" y="61">11B6&lt;</text>
<text x="238" y="61">6C7&lt;&gt;</text>
<text x="210.6" y="76.2">12B6&lt;</text>
<text x="219.8" y="76.2">11D2&lt;</text>
<text x="228.9" y="76.2">11B6&lt;</text>
<text x="238.1" y="76.2">6C7&lt;&gt;</text>
<text x="30.1" y="185.4">12B6&lt;</text>
<text x="39.2" y="185.4">11B6&lt;</text>
<text x="48.4" y="185.4">6D7&gt;</text>
<text x="30.4" y="190.5">12B6&lt;</text>
<text x="39.6" y="190.5">11B6&lt;</text>
<text x="48.7" y="190.5">6D7&gt;</text>
<text x="28.4" y="195.6">12B6&lt;</text>
<text x="37.5" y="195.6">11A6&lt;</text>
<text x="46.7" y="195.6">6D7&gt;</text>
<text x="28.6" y="200.7">12B6&lt;</text>
<text x="37.8" y="200.7">11B6&lt;</text>
<text x="46.9" y="200.7">6C7&lt;&gt;</text>
<text x="28.6" y="205.7">12B6&lt;</text>
<text x="37.8" y="205.7">11B6&lt;</text>
<text x="46.9" y="205.7">6B7&lt;&gt;</text>
<text x="28.9" y="210.8">12B6&lt;</text>
<text x="38" y="210.8">11B6&lt;</text>
<text x="47.2" y="210.8">6C7&lt;&gt;</text>
</g>
<g font-size="2.2">
<text x="304.3" y="258.6">2111 NE 25TH AVENUE</text>
<text x="304.3" y="260.3">HILLSBORO OR 97124</text>
</g>
</svg>
